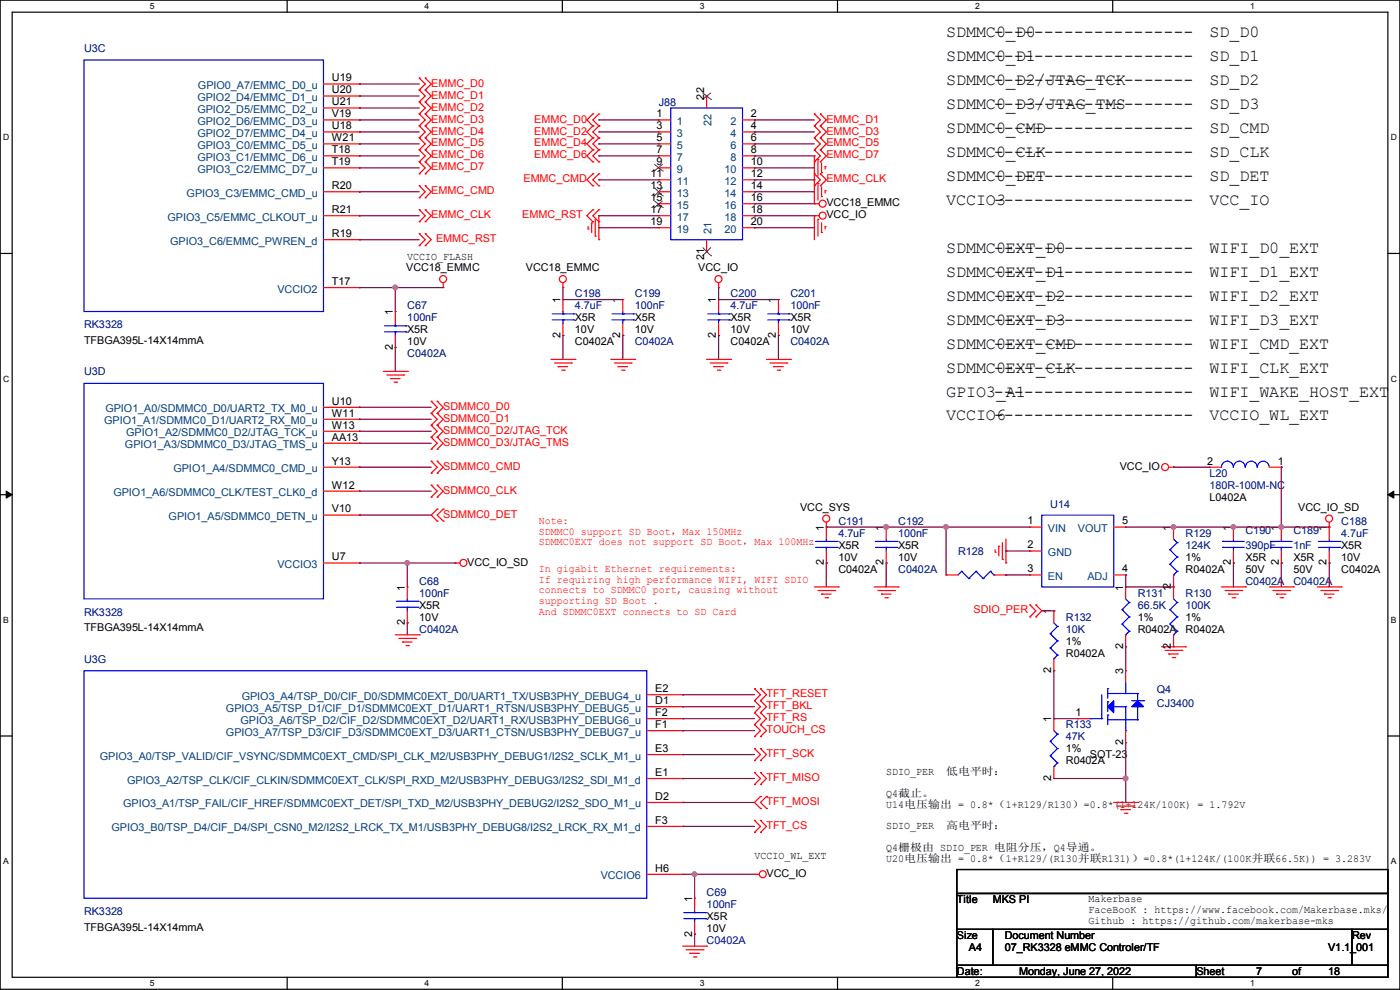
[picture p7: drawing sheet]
<svg xmlns="http://www.w3.org/2000/svg" width="297mm" height="210mm" viewBox="0 0 297 210" stroke-linecap="round" stroke-linejoin="round" font-family="sans-serif">
<path d="M0 0h297v209.8h-297zM2.6 2.6h291.8v204.7h-291.8z" fill="none" stroke="#000" stroke-width=".25"/>
<g fill="#fff">
<path d="M31.7 .3h1v2h-1z"/>
<path d="M31.7 207.6h1v2h-1z"/>
</g>
<path d="M60.9 0v2.6M60.9 207.3v2.5" fill="none" stroke="#000" stroke-width=".25"/>
<g fill="#fff">
<path d="M90.1 .3h1v2h-1z"/>
<path d="M90.1 207.6h1v2h-1z"/>
</g>
<path d="M119.3 0v2.6M119.3 207.3v2.5" fill="none" stroke="#000" stroke-width=".25"/>
<g fill="#fff">
<path d="M148.5 .3h.9v2h-.9z"/>
<path d="M148.5 207.6h.9v2h-.9z"/>
</g>
<path d="M177.7 0v2.6M177.7 207.3v2.5" fill="none" stroke="#000" stroke-width=".25"/>
<g fill="#fff">
<path d="M206.8 .3h1v2h-1z"/>
<path d="M206.8 207.6h1v2h-1z"/>
</g>
<path d="M236.1 0v2.6M236.1 207.3v2.5" fill="none" stroke="#000" stroke-width=".25"/>
<g fill="#fff">
<path d="M265.2 .3h1v2h-1z"/>
<path d="M265.2 207.6h1v2h-1z"/>
<path d="M.7 28.2h1.2v1.9h-1.2z"/>
<path d="M295.1 28.2h1.2v1.9h-1.2z"/>
<path d="M.7 79.3h1.2v2h-1.2z"/>
<path d="M295.1 79.3h1.2v2h-1.2z"/>
</g>
<path d="M0 53.8h2.6M294.4 53.8h2.6" fill="none" stroke="#000" stroke-width=".25"/>
<g fill="#fff">
<path d="M.7 130.5h1.2v2h-1.2z"/>
<path d="M295.1 130.5h1.1v2h-1.1z"/>
</g>
<path d="M0 104.9h2.6M294.4 104.9h2.6" fill="none" stroke="#000" stroke-width=".25"/>
<path d="M1.3 104.2l1.3 .7-1.3 .8zM294.4 104.9l1.3-.7v1.5z" fill="#000" stroke="#000" stroke-width=".21"/>
<g fill="#fff">
<path d="M.7 181.7h1.2v2h-1.2z"/>
<path d="M295.1 181.7h1.1v2h-1.1z"/>
</g>
<path d="M0 156.1h2.6M294.4 156.1h2.6M203 184.4h91.4v5.1h-91.4zM203 189.5h91.4v7.6h-91.4zM203 197.1h7.6v7.7h-7.6zM210.6 197.1h76.2v7.7h-76.2zM286.8 197.1h7.6v7.7h-7.6zM203 204.8h50.8v2.5h-50.8zM253.8 204.8h40.6v2.5h-40.6z" fill="none" stroke="#000" stroke-width=".25"/>
<g fill="none" stroke="#f00" stroke-width=".25">
<path d="M68.6 17.8h7.6M76.2 17.8h.1M88.9 19.1h.1M88.9 16.6h.1M88.9 16.6l1.3 1.2-1.3 1.3M88.9 19.1l1.3 1.3-1.3 1.2M90.2 19.1h.1M90.2 16.6h.1M90.2 16.6l1.3 1.2-1.3 1.3M90.2 19.1l1.3 1.3-1.3 1.2M68.6 20.4h7.6M68.6 22.9h7.6"/>
<path d="M68.6 25.4h7.6M68.6 28h7.6M68.6 30.5h7.6M68.6 33.1h7.6M68.6 35.6h7.6M76.2 20.4h.1M76.2 22.9h.1M76.2 25.4h.1M76.2 28h.1M76.2 30.5h.1M76.2 33.1h.1M76.2 35.6h.1"/>
<path d="M88.9 21.6h.1M88.9 24.2h.1M88.9 26.7h.1M88.9 29.3h.1M88.9 31.8h.1M88.9 34.3h.1M88.9 36.9h.1M88.9 39.4h.1M88.9 21.6l1.3 1.3-1.3 1.3M88.9 24.2l1.3 1.2-1.3 1.3M88.9 26.7l1.3 1.3-1.3 1.3M88.9 29.3l1.3 1.2-1.3 1.3"/>
<path d="M88.9 31.8l1.3 1.3-1.3 1.2M88.9 34.3l1.3 1.3-1.3 1.3M88.9 39.4l1.3 1.3-1.3 1.3M90.2 21.6h.1M90.2 24.2h.1M90.2 26.7h.1M90.2 29.3h.1M90.2 31.8h.1M90.2 34.3h.1M90.2 36.9h.1M90.2 39.4h.1M90.2 21.6l1.3 1.3-1.3 1.3"/>
<path d="M90.2 24.2l1.3 1.2-1.3 1.3M90.2 26.7l1.3 1.3-1.3 1.3M90.2 29.3l1.3 1.2-1.3 1.3M90.2 31.8l1.3 1.3-1.3 1.2M90.2 34.3l1.3 1.3-1.3 1.3M90.2 39.4l1.3 1.3-1.3 1.3M125.8 24.2h.1M125.8 26.7h.1M125.8 29.3h.1M125.8 31.8h.1M125.8 34.3h.1M125.8 36.9h.1"/>
<path d="M125.8 39.4h.1M125.8 24.2l-1.3 1.2 1.3 1.3M125.8 26.7l-1.3 1.3 1.3 1.3M125.8 29.3l-1.3 1.2 1.3 1.3M125.8 31.8l-1.3 1.3 1.3 1.2M125.8 36.9l-1.3 1.2 1.3 1.3M127 24.2h.1M127 26.7h.1M127 29.3h.1M127 31.8h.1M127 34.3h.1M127 36.9h.1"/>
<path d="M127 39.4h.1M127 24.2l-1.2 1.2 1.2 1.3M127 26.7l-1.2 1.3 1.2 1.3M127 29.3l-1.2 1.2 1.2 1.3M127 31.8l-1.2 1.3 1.2 1.2M127 36.9l-1.2 1.2 1.2 1.3M139.7 25.4h.1M139.7 28h.1M139.7 30.5h.1M139.7 33.1h.1M139.7 35.6h.1M139.7 38.1h.1"/>
<path d="M139.7 25.4h2.6M139.7 28h2.6M139.7 30.5h2.6M139.7 33.1h2.6M139.7 35.6h2.6M139.7 38.1h2.6M149.9 20.4h.1M149.9 20.4v2.5M157.5 25.4h2.6M157.5 28h2.6M157.5 30.5h2.6M157.5 33.1h2.6"/>
<path d="M157.5 35.6h2.6M157.5 38.1h2.6M160.1 25.4h.1M160.1 28h.1M160.1 30.5h.1M160.1 33.1h.1M160.1 35.6h.1M160.1 38.1h.1M172.8 33.1h.1M172.8 38.1h.1M172.8 26.7h.1M172.8 24.2h.1"/>
<path d="M172.8 29.3h.1M172.8 31.8h.1M172.8 34.3h.1M172.8 39.4h.1M172.8 36.9h.1M172.8 33.1v10.1M172.8 24.2l1.2 1.2-1.2 1.3M172.8 26.7l1.2 1.3-1.2 1.3M172.8 29.3l1.2 1.2-1.2 1.3M172.8 31.8l1.2 1.3-1.2 1.2M172.8 36.9l1.2 1.2-1.2 1.3M173.5 33.8h.1"/>
<path d="M173.5 38.9h.1M173.5 33.8v3.6M173.5 38.9v3.6M174 26.7h.1M174 24.2h.1M174 29.3h.1M174 31.8h.1M174 34.3h.1M174 39.4h.1M174 36.9h.1M174 24.2l1.3 1.2-1.3 1.3M174 26.7l1.3 1.3-1.3 1.3"/>
<path d="M174 29.3l1.3 1.2-1.3 1.3M174 31.8l1.3 1.3-1.3 1.2M174 36.9l1.3 1.2-1.3 1.3M174.3 36.6h.1M174.3 34.6v2M174.3 39.7v2M175 35.3h.1M175 35.3v.6M68.6 45.8h7.6M68.6 40.7h7.6M68.6 50.8h7.6M76.2 40.7h.1"/>
<path d="M76.2 45.8h.1M76.2 50.8h.1M88.9 42h.1M88.9 47h.1M88.9 44.5h.1M88.9 49.6h.1M88.9 52.1h.1M88.9 44.5l1.3 1.3-1.3 1.2M88.9 49.6l1.3 1.2-1.3 1.3M90.2 42h.1M90.2 47h.1M90.2 44.5h.1"/>
<path d="M90.2 49.6h.1M90.2 52.1h.1M90.2 44.5l1.3 1.3-1.3 1.2M90.2 49.6l1.3 1.2-1.3 1.3M94 60v1M119.4 60v1M124.8 48.6h.1M124.8 48v.6M125.5 47.3h.1M125.5 47.3v2M125.8 44.5h.1M125.8 47h.1"/>
<path d="M125.8 44.5l-1.3 1.3 1.3 1.2M126.3 50.1h.1M126.3 46.5v3.6M127 50.8h.1M127 44.5h.1M127 47h.1M127 45.8v5M127 44.5l-1.2 1.3 1.2 1.2M139.7 40.7h.1M139.7 43.2h.1M139.7 45.8h.1M139.7 48.3h.1"/>
<path d="M139.7 43.2h2.6M139.7 45.8h2.6M139.7 40.7h2.6M139.7 48.3h2.6M149.9 53.4h.1M149.9 50.8v2.6M152.4 60v1M157.5 43.2h2.6M157.5 45.8h2.6M157.5 40.7h2.6M157.5 48.3h2.6M160.1 40.7h.1"/>
<path d="M160.1 43.2h.1M160.1 45.8h.1M160.1 48.3h.1M172.8 43.2h.1M172.8 45.8h.1M172.8 45.8v5M172.8 43.2h1M172.8 45.8h1M173.5 46.5h.1M173.5 46.5v3.6M174.3 41.7h.1M174.3 49.3h.1"/>
<path d="M174.3 47.3v2M175 40.4h.1M175 48h.1M175 40.4v.5M175 48v.6M68.6 61h7.6M76.2 61h.1M81.3 78.8h5.1M82.1 79.5h3.5M83.9 66.1h.1M83.9 73.7h.1M83.9 66.1v2.5"/>
<path d="M83.9 71.2v2.5M85.6 79.5h.1M86.4 78.8h.1M94 61h.1M116.9 76.2h5.1M117.6 77h3.6M118.4 77.8h.1M118.4 77.8h2M119.2 78.5h.5M119.4 61h.1M119.4 63.5h.1M119.4 71.2h.1"/>
<path d="M119.4 63.5v2.6M119.4 68.6v2.6M119.7 78.5h.1M121.2 77h.1M122 76.2h.1M129.6 76.2h5.1M130.3 77h3.6M131.1 77.8h.1M131.1 77.8h2M131.9 78.5h.5M132.1 63.5h.1M132.1 71.2h.1"/>
<path d="M132.1 63.5v2.6M132.1 68.6v2.6M132.4 78.5h.1M133.9 77h.1M134.7 76.2h.1M149.9 76.2h5.1M150.7 77h3.5M151.4 77.8h.1M151.4 77.8h2.1M152.2 78.5h.5M152.4 61h.1M152.4 63.5h.1"/>
<path d="M152.4 71.2h.1M152.4 63.5v2.6M152.4 68.6v2.6M152.7 78.5h.1M154.2 77h.1M155 76.2h.1M162.6 76.2h5.1M163.4 77h3.5M164.1 77.8h.1M164.1 77.8h2.1M164.9 78.5h.5M165.1 63.5h.1"/>
<path d="M165.1 71.2h.1M165.1 63.5v2.6M165.1 68.6v2.6M165.4 78.5h.1M166.9 77h.1M167.7 76.2h.1M68.6 99.1h7.6M68.6 86.4h7.6M68.6 88.9h7.6M68.6 91.5h7.6M68.6 94h7.6M76.2 86.4h.1"/>
<path d="M76.2 88.9h.1M76.2 91.5h.1M76.2 94h.1M76.2 99.1h.1M82.8 80.3h.1M82.8 80.3h2.1M83.6 81.1h.5M84.1 81.1h.1M91.5 97.8h.1M91.5 92.8h.1M91.5 90.2h.1M91.5 95.3h.1"/>
<path d="M91.5 87.7h.1M91.5 85.1h.1M91.5 97.8l1.3 1.3-1.3 1.3M91.5 90.2l1.3 1.3-1.3 1.3M91.5 92.8l1.3 1.2-1.3 1.3M91.5 87.7l1.3 1.2-1.3 1.3M91.5 85.1l1.3 1.3-1.3 1.3M92.8 97.8h.1M92.8 92.8h.1M92.8 90.2h.1M92.8 95.3h.1M92.8 87.7h.1"/>
<path d="M92.8 85.1h.1M92.8 97.8l1.2 1.3-1.2 1.3M92.8 90.2l1.2 1.3-1.2 1.3M92.8 92.8l1.2 1.2-1.2 1.3M92.8 87.7l1.2 1.2-1.2 1.3M92.8 85.1l1.2 1.3-1.2 1.3M247.9 99.1h1.1M249 99.1h.1M256.6 99.1h.1M256.6 99.1h2.5M269.3 99.1h2.5M271.8 99.1h.1"/>
<path d="M68.6 119.4h7.6M68.6 109.3h7.6M68.6 104.2h7.6M76.2 109.3h.1M76.2 104.2h.1M76.2 119.4h.1M91.5 105.5h.1M91.5 102.9h.1M91.5 100.4h.1M91.5 102.9l1.3 1.3-1.3 1.3M92.8 105.5h.1M92.8 102.9h.1"/>
<path d="M92.8 100.4h.1M92.8 108h.1M92.8 110.5h.1M92.8 102.9l1.2 1.3-1.2 1.3M92.8 108l-1.3 1.3 1.3 1.2M94 110.5h.1M94 108h.1M94 108l-1.2 1.3 1.2 1.2M96.6 119.4h.1M96.6 119.4h1M175.3 111.8h.1M175.3 119.4h.1"/>
<path d="M175.3 110.8v3.5M175.3 116.9v2.5M188 111.8h.1M188 119.4h.1M188 111.8v2.5M188 116.9v2.5M211.1 117.1h.1M211.1 116.6v.5M211.9 115.9h.1M211.9 115.9v2M212.6 118.7h.1M212.6 115.1v3.6"/>
<path d="M213.4 119.4h.1M213.4 114.3v5.1M218.5 111.8h.1M218.5 116.9h.1M218.5 111.8h2.5M218.5 116.9h2.5M236.3 111.8h2.5M238.8 111.8h.1M249 111.8h.1M249 111.8v2.5M261.7 111.8h.1M261.7 119.4h.1"/>
<path d="M261.7 111.8v2.5M261.7 116.9v2.5M271.8 111.8h.1M271.8 119.4h.1M271.8 111.8v2.5M271.8 116.9v2.5M282 111.8h.1M282 119.4h.1M282 110.8v3.5M282 116.9v2.5M83.9 134.7h5M84.6 135.4h3.6"/>
<path d="M85.4 136.2h.1M85.4 136.2h2M86.1 136.9h.6M86.4 124.5h.1M86.4 132.1h.1M86.4 124.5v2.5M86.4 129.6v2.5M86.7 136.9h.1M88.2 135.4h.1M88.9 134.7h.1M172.8 124.5h5M173.5 125.3h3.6"/>
<path d="M174.3 126h.1M174.3 126h2M175 126.8h.6M175.6 126.8h.1M177.1 125.3h.1M177.8 124.5h.1M185.5 124.5h5M186.2 125.3h3.6M187 126h.1M187 126h2M187.7 126.8h.6M188.3 126.8h.1"/>
<path d="M189.8 125.3h.1M190.5 124.5h.1M200.7 122h.1M200.7 122h2.5M210.9 122h2.5M213.4 122h.1M218.5 128.3h.1M218.5 130.9h.1M218.5 122h.1M218.5 128.3l1.3 1.3-1.3 1.3M218.5 122h2.5M219.8 130.9h.1"/>
<path d="M219.8 128.3h.1M219.8 128.3l1.2 1.3-1.2 1.3M223.6 129.6h.1M223.6 129.6v2.5M223.6 139.7v2.6M236.3 122h2.5M238.8 122h.1M238.8 124.5h.1M238.8 137.2h.1M238.8 124.5v2.5M238.8 134.7v2.5M246.4 137.2h5.1"/>
<path d="M247.2 138h3.5M247.9 138.7h.1M247.9 138.7h2.1M248.7 139.5h.5M249 124.5h.1M249 137.2h.1M249 122v5M249 134.7v2.5M249.2 139.5h.1M250.7 138h.1M251.5 137.2h.1M259.1 124.5h5.1"/>
<path d="M259.9 125.3h3.5M260.6 126h.1M260.6 126h2.1M261.4 126.8h.5M261.9 126.8h.1M263.4 125.3h.1M264.2 124.5h.1M269.3 124.5h5.1M270 125.3h3.6M270.8 126h.1M270.8 126h2M271.6 126.8h.5"/>
<path d="M272.1 126.8h.1M273.6 125.3h.1M274.4 124.5h.1M279.4 124.5h5.1M280.2 125.3h3.6M281 126h.1M281 126h2M281.7 126.8h.5M282.2 126.8h.1M283.8 125.3h.1M284.5 124.5h.1M137.2 147.4h7.6"/>
<path d="M137.2 149.9h7.6M137.2 152.4h7.6M137.2 155h7.6M144.8 147.4h.1M144.8 149.9h.1M144.8 152.4h.1M144.8 155h.1M160.1 158.8h.1M160.1 156.3h.1M160.1 153.7h.1M160.1 148.6h.1M160.1 146.1h.1"/>
<path d="M160.1 151.2h.1M160.1 158.8l1.2 1.3-1.2 1.2M160.1 153.7l1.2 1.3-1.2 1.3M160.1 146.1l1.2 1.3-1.2 1.2M160.1 148.6l1.2 1.3-1.2 1.3M160.1 151.2l1.2 1.2-1.2 1.3M161.3 158.8h.1M161.3 156.3h.1M161.3 153.7h.1M161.3 148.6h.1M161.3 146.1h.1M161.3 151.2h.1"/>
<path d="M161.3 158.8l1.3 1.3-1.3 1.2M161.3 153.7l1.3 1.3-1.3 1.3M161.3 146.1l1.3 1.3-1.3 1.2M161.3 148.6l1.3 1.3-1.3 1.3M161.3 151.2l1.3 1.2-1.3 1.3M223.6 142.3h.1M223.6 152.4h.1M223.6 152.4v2.6M228.6 152.4h.1M228.6 152.4h2.6M238.8 142.3h.1M238.8 157.5h.1"/>
<path d="M238.8 142.3v2.5M238.8 155v2.5M137.2 170.2h7.6M137.2 165.1h7.6M137.2 160.1h7.6M137.2 175.3h7.6M144.8 165.1h.1M144.8 160.1h.1M144.8 170.2h.1M144.8 175.3h.1M160.1 161.3h.1M160.1 176.6h.1"/>
<path d="M160.1 174h.1M160.1 163.9h.1M160.1 166.4h.1M160.1 174l1.2 1.3-1.2 1.3M160.1 163.9l1.2 1.2-1.2 1.3M161.3 161.3h.1M161.3 176.6h.1M161.3 174h.1M161.3 163.9h.1M161.3 166.4h.1M161.3 171.5h.1M161.3 169h.1"/>
<path d="M161.3 174l1.3 1.3-1.3 1.3M161.3 163.9l1.3 1.2-1.3 1.3M161.3 169l-1.2 1.2 1.2 1.3M162.6 169h.1M162.6 171.5h.1M162.6 169l-1.3 1.2 1.3 1.3M223.6 165.1h.1M223.6 162.6v2.5M236.3 170.2h5M237 171h3.6M237.8 171.7h.1M237.8 171.7h2"/>
<path d="M238.5 172.5h.6M239.1 172.5h.1M240.6 171h.1M241.3 170.2h.1M137.2 185.5h7.6M144.8 185.5h.1M147.4 190.5h.1M147.4 198.2h.1M147.4 190.5v2.6M147.4 195.6v2.6M160.1 185.5h.1M160.1 185.5h1"/>
<path d="M144.8 200.7h5.1M145.6 201.5h3.5M146.3 202.2h.1M146.3 202.2h2.1M147.1 203h.5M147.6 203h.1M149.1 201.5h.1M149.9 200.7h.1"/>
<circle cx="94" cy="59.2" r=".74"/>
<circle cx="119.4" cy="59.2" r=".74"/>
<circle cx="152.4" cy="59.2" r=".74"/>
<circle cx="174.5" cy="43.2" r=".74"/>
<circle cx="174.5" cy="45.7" r=".74"/>
<circle cx="247.2" cy="99.1" r=".74"/>
<circle cx="98.3" cy="119.4" r=".74"/>
<circle cx="175.3" cy="110" r=".74"/>
<circle cx="282" cy="110" r=".74"/>
<circle cx="161.8" cy="185.4" r=".74"/>
</g>
<g fill="none" stroke="#00f" stroke-width=".25">
<path d="M17.8 12.7h50.8v53.4h-50.8zM142.3 22.9h15.2v27.9h-15.2zM81.6 70.4h4.5M81.6 69.1h4.5M83.9 69.1h.1M83.9 70.4h.1M83.9 68.6v.5M83.9 70.4v.8M86.1 70.4h.1M86.1 69.1h.1M117.1 67.9h4.6M117.1 66.6h4.6"/>
<path d="M119.4 66.6h.1M119.4 67.9h.1M119.4 66.1v.5M119.4 67.9v.7M121.7 67.9h.1M121.7 66.6h.1M129.8 67.9h4.6M129.8 66.6h4.6M132.1 66.6h.1M132.1 67.9h.1M132.1 66.1v.5M132.1 67.9v.7"/>
<path d="M134.4 67.9h.1M134.4 66.6h.1M150.2 67.9h4.5M150.2 66.6h4.5M152.4 66.6h.1M152.4 67.9h.1M152.4 66.1v.5M152.4 67.9v.7M154.7 67.9h.1M154.7 66.6h.1M162.9 67.9h4.5M162.9 66.6h4.5"/>
<path d="M165.1 66.6h.1M165.1 67.9h.1M165.1 66.1v.5M165.1 67.9v.7M167.4 67.9h.1M167.4 66.6h.1M17.8 81.3h50.8v45.7h-50.8zM259.1 99.1a1.25 1.25 0 0 1 1.3-1.3 1.25 1.25 0 0 1 1.2 1.3M261.7 99.1a1.25 1.25 0 0 1 1.2-1.3 1.25 1.25 0 0 1 1.3 1.3M264.2 99.1a1.27 1.27 0 0 1 1.3-1.3 1.27 1.27 0 0 1 1.2 1.3 1.25 1.25 0 0 1 1.3-1.3 1.25 1.25 0 0 1 1.2 1.3M173 116.1h4.6M173 114.9h4.6"/>
<path d="M175.3 114.9h.1M175.3 116.1h.1M175.3 114.3v.6M175.3 116.1v.8M177.6 116.1h.1M177.6 114.9h.1M185.7 116.1h4.6M185.7 114.9h4.6M188 114.9h.1M188 116.1h.1M188 114.3v.6M188 116.1v.8"/>
<path d="M190.3 116.1h.1M190.3 114.9h.1M221 109.3h15.3v15.2h-15.3zM248.2 116.6h.1M248.2 119.7h.1M248.2 116.6l1.5 1.6M248.2 119.7l1.5 1.5M249 114.3l.7 .8M249.7 115.1h.1M249.7 118.2h.1M249.7 115.1l-1.5 1.5M249.7 118.2l-1.5 1.5"/>
<path d="M259.4 116.1h.1M259.4 114.9h.1M259.4 116.1h4.5M259.4 114.9h4.5M261.7 114.9h.1M261.7 116.1h.1M261.7 114.3v.6M261.7 116.1v.8M269.5 116.1h.1M269.5 114.9h.1M269.5 116.1h4.6M269.5 114.9h4.6"/>
<path d="M271.8 114.9h.1M271.8 116.1h.1M271.8 114.3v.6M271.8 116.1v.8M279.7 116.1h4.6M279.7 114.9h4.6M282 114.9h.1M282 116.1h.1M282 114.3v.6M282 116.1v.8M284.3 116.1h.1M284.3 114.9h.1"/>
<path d="M84.1 128.8h4.6M84.1 127.6h4.6M86.4 127.6h.1M86.4 128.8h.1M86.4 127v.6M86.4 128.8v.8M88.7 128.8h.1M88.7 127.6h.1M204 121.2h.1M204 121.2l-.8 .8M204 121.2l1.5 1.5M205.5 122.7h.1"/>
<path d="M207.1 121.2h.1M207.1 121.2l-1.6 1.5M207.1 121.2l1.5 1.5M208.6 122.7h.1M210.1 121.2h.1M210.1 121.2l-1.5 1.5M210.1 121.2l.8 .8M210.9 122h.1M222.8 134.4h.1M222.8 137.5h.1M222.8 134.4l1.5 1.5M222.8 137.5l1.5 1.5"/>
<path d="M223.6 139.7h.1M223.6 132.1l.7 .8M224.3 132.9h.1M224.3 135.9h.1M224.3 139h.1M224.3 132.9l-1.5 1.5M224.3 135.9l-1.5 1.6M224.3 139l-.7 .7M238 129.3h.1M238 132.4h.1M238 129.3l1.6 1.6M238 132.4l1.6 1.5"/>
<path d="M238.8 134.7h.1M238.8 127l.8 .8M239.6 127.8h.1M239.6 130.9h.1M239.6 133.9h.1M239.6 127.8l-1.6 1.5M239.6 130.9l-1.6 1.5M239.6 133.9l-.8 .8M248.2 129.3h.1M248.2 132.4h.1M248.2 129.3l1.5 1.6M248.2 132.4l1.5 1.5"/>
<path d="M249 134.7h.1M249 122h.1M249 127l.7 .8M249.7 127.8h.1M249.7 130.9h.1M249.7 133.9h.1M249.7 121.2h.1M249.7 127.8l-1.5 1.5M249.7 130.9l-1.5 1.5M249.7 133.9l-.7 .8M249.7 121.2l-.7 .8M17.8 142.3h119.4v48.2h-119.4z"/>
<path d="M222.8 157.3h.1M222.8 157.3l1.5 1.5M223.6 155l.7 .7M224.3 155.7h.1M224.3 158.8h.1M224.3 155.7l-1.5 1.6M224.3 158.8l-1.5 1.5M231.2 152.4h.1M231.2 152.4h2.5M233.7 152.4h.1M233.7 147.4v5M235 151.7h.1"/>
<path d="M235 148.9h.1M235 146.1h.1M235 147.1h.1M235 146.1v2M235 148.9v2M235 151.7v2M235 152.7h6.3M235 147.1h6.3M236.3 149.9h2.5M238.8 147.1h.1M238.8 149.9h.1M238.8 155h.1"/>
<path d="M238.8 144.8v2.3M238.8 149.9v5.1M240.1 148.6h2.5M241.3 152.7h.1M241.3 149.9h.1M241.3 147.1h.1M241.3 147.1v1.5M241.3 149.9v2.8M242.6 148.6h.1M222.8 160.3h.1M222.8 160.3l1.5 1.5M223.6 162.6h.1"/>
<path d="M224.3 161.8h.1M224.3 161.8l-.7 .8M145.1 194.9h4.5M145.1 193.6h4.5M147.4 193.6h.1M147.4 194.9h.1M147.4 193.1v.5M147.4 194.9v.7M149.6 194.9h.1M149.6 193.6h.1"/>
</g>
<g fill="none" stroke="#804000" stroke-width=".21">
<path d="M149 19.7l1.8 1.4M150.8 19.7l-1.8 1.4M138.8 36.3h.1M138.8 34.8l1.8 1.5M138.8 39.8l1.8 1.7M140.6 36.3h.1M140.6 34.8l-1.8 1.5M140.6 39.8l-1.8 1.7M149 21.1h.1M150.8 21.1h.1M138.8 41.5h.1M138.8 44h.1"/>
<path d="M138.8 42.6l1.8 1.4M140.6 41.5h.1M140.6 44h.1M140.6 42.6l-1.8 1.4M149 54.2h.1M149 52.5l1.8 1.7M150.8 54.2h.1M150.8 52.5l-1.8 1.7"/>
</g>
<g fill="#00f" stroke="#00f" stroke-width=".25">
<path d="M235 149.9l1.3-1.3v2.6z"/>
<path d="M241.3 148.6l1.3 1.3h-2.5z"/>
</g>
<g fill="none" stroke="#800040" stroke-width=".25">
<path d="M76.2 17.8h.1M76.2 17.8h12.7M76.2 20.4h.1M76.2 22.9h.1M76.2 25.4h.1M76.2 28h.1M76.2 30.5h.1M76.2 33.1h.1M76.2 35.6h.1M76.2 25.4h12.7M76.2 28h12.7M76.2 30.5h12.7"/>
<path d="M76.2 33.1h12.7M76.2 35.6h12.7M76.2 20.4h12.7M76.2 22.9h12.7M127 25.4h.1M127 28h.1M127 30.5h.1M127 33.1h.1M127 38.1h.1M127 25.4h12.7M127 28h12.7M127 30.5h12.7"/>
<path d="M127 33.1h12.7M127 38.1h12.7M160.1 25.4h.1M160.1 28h.1M160.1 30.5h.1M160.1 33.1h.1M160.1 35.6h.1M160.1 38.1h.1M160.1 25.4h12.7M160.1 28h12.7M160.1 30.5h12.7M160.1 33.1h12.7"/>
<path d="M160.1 35.6h12.7M160.1 38.1h12.7M76.2 40.7h.1M76.2 45.8h.1M76.2 50.8h.1M76.2 40.7h12.7M76.2 45.8h12.7M76.2 50.8h12.7M127 45.8h.1M127 48.3h.1M127 45.8h12.7M127 48.3h12.7"/>
<path d="M160.1 40.7h.1M160.1 43.2h.1M160.1 45.8h.1M160.1 48.3h.1M160.1 40.7h12.7M160.1 43.2h12.7M160.1 45.8h12.7M160.1 48.3h12.7M76.2 61h.1M76.2 61h17.8M83.9 61h.1M83.9 73.7h.1"/>
<path d="M83.9 61v5.1M83.9 73.7v5.1M119.4 71.2h.1M119.4 63.5h.1M119.4 61v2.5M119.4 71.2v5M119.4 63.5h12.7M132.1 71.2h.1M132.1 71.2v5M152.4 71.2h.1M152.4 63.5h.1M152.4 61v2.5"/>
<path d="M152.4 71.2v5M152.4 63.5h12.7M165.1 71.2h.1M165.1 63.5h.1M165.1 71.2v5M76.2 99.1h.1M76.2 94h.1M76.2 91.5h.1M76.2 88.9h.1M76.2 86.4h.1M76.2 99.1h15.3M76.2 94h15.3"/>
<path d="M76.2 91.5h15.3M76.2 88.9h15.3M76.2 86.4h15.3M249 99.1h.1M249 99.1h7.6M271.8 99.1h.1M271.8 99.1v12.7M76.2 104.2h.1M76.2 109.3h.1M76.2 119.4h.1M76.2 104.2h15.3M76.2 109.3h15.3"/>
<path d="M76.2 119.4h20.4M86.4 119.4h.1M86.4 119.4v5.1M96.6 119.4h.1M175.3 119.4h.1M175.3 111.8h.1M175.3 111.8h43.2M175.3 119.4v5.1M188 119.4h.1M188 111.8h.1M188 119.4v5.1M200.7 111.8h.1"/>
<path d="M200.7 111.8v10.2M213.4 116.9h.1M213.4 116.9h5.1M238.8 111.8h43.2M249 111.8h.1M261.7 119.4h.1M261.7 111.8h.1M261.7 119.4v5.1M271.8 119.4h.1M271.8 111.8h.1M271.8 119.4v5.1M282 119.4h.1"/>
<path d="M282 119.4v5.1M86.4 132.1h.1M86.4 132.1v2.6M213.4 122h.1M213.4 122h5.1M221 129.6h2.6M223.6 129.6h.1M238.8 124.5h.1M238.8 122h.1M238.8 137.2h.1M238.8 124.5h10.2M238.8 122v2.5"/>
<path d="M238.8 137.2v5.1M144.8 155h.1M144.8 152.4h.1M144.8 147.4h.1M144.8 149.9h.1M144.8 155h15.3M144.8 152.4h15.3M144.8 147.4h15.3M144.8 149.9h15.3M223.6 152.4h.1M223.6 142.3h.1M223.6 152.4h5"/>
<path d="M223.6 142.3v10.1M238.8 157.5v12.7M144.8 165.1h.1M144.8 170.2h.1M144.8 160.1h.1M144.8 175.3h.1M144.8 165.1h15.3M144.8 170.2h15.3M144.8 160.1h15.3M144.8 175.3h15.3M223.6 165.1h15.2M238.8 165.1h.1"/>
<path d="M238.8 170.2h.1M144.8 185.5h15.3M147.4 185.5h.1M147.4 198.2h.1M147.4 185.5v5M147.4 198.2v2.5"/>
</g>
<g fill="#f0f" stroke="#f0f" stroke-width=".25">
<circle cx="86.4" cy="119.4" r=".49"/>
<circle cx="83.8" cy="61" r=".49"/>
<circle cx="147.3" cy="185.4" r=".49"/>
<circle cx="248.9" cy="111.8" r=".49"/>
<circle cx="261.6" cy="111.8" r=".49"/>
<circle cx="271.8" cy="111.8" r=".49"/>
<circle cx="188" cy="111.8" r=".49"/>
<circle cx="200.7" cy="111.8" r=".49"/>
<circle cx="238.8" cy="165.1" r=".49"/>
</g>
<g font-size="3.6">
<text x="200.7" y="7.9">SDMMC0_D0</text>
<text x="210.9" y="7.9">--------------------</text>
<text x="256.6" y="7.9">SD_D0</text>
<text x="200.7" y="13">SDMMC0_D1</text>
<text x="210.9" y="13">--------------------</text>
<text x="256.6" y="13">SD_D1</text>
<text x="200.7" y="23.2">SDMMC0_D3/JTAG_TMS</text>
<text x="200.7" y="18.1">SDMMC0_D2/JTAG_TCK</text>
<text x="210.9" y="18.1">--------------------</text>
<text x="210.9" y="23.2">--------------------</text>
<text x="256.6" y="23.2">SD_D3</text>
<text x="256.6" y="18.1">SD_D2</text>
<text x="200.7" y="28.2">SDMMC0_CMD</text>
<text x="210.9" y="28.2">--------------------</text>
<text x="256.6" y="28.2">SD_CMD</text>
<text x="200.7" y="33.3">SDMMC0_CLK</text>
<text x="210.9" y="33.3">--------------------</text>
<text x="256.6" y="33.3">SD_CLK</text>
<text x="200.7" y="38.4">SDMMC0_DET</text>
<text x="210.9" y="38.4">--------------------</text>
<text x="256.6" y="38.4">SD_DET</text>
<text x="200.7" y="43.5">VCCIO3</text>
<text x="210.9" y="43.5">--------------------</text>
<text x="256.6" y="43.5">VCC_IO</text>
<text x="200.7" y="53.6">SDMMC0EXT_D0</text>
<text x="210.9" y="53.6">--------------------</text>
<text x="256.6" y="53.6">WIFI_D0_EXT</text>
<text x="200.7" y="58.7">SDMMC0EXT_D1</text>
<text x="210.9" y="58.7">--------------------</text>
<text x="256.6" y="58.7">WIFI_D1_EXT</text>
<text x="200.7" y="63.8">SDMMC0EXT_D2</text>
<text x="210.9" y="63.8">--------------------</text>
<text x="256.6" y="63.8">WIFI_D2_EXT</text>
<text x="200.7" y="68.9">SDMMC0EXT_D3</text>
<text x="210.9" y="68.9">--------------------</text>
<text x="256.6" y="68.9">WIFI_D3_EXT</text>
<text x="200.7" y="74">SDMMC0EXT_CMD</text>
<text x="210.9" y="74">--------------------</text>
<text x="256.6" y="74">WIFI_CMD_EXT</text>
<text x="200.7" y="79">SDMMC0EXT_CLK</text>
<text x="210.9" y="79">--------------------</text>
<text x="256.6" y="79">WIFI_CLK_EXT</text>
<text x="200.7" y="84.1">GPIO3_A1</text>
<text x="200.7" y="89.2">VCCIO6</text>
<text x="210.9" y="84.1">--------------------</text>
<text x="210.9" y="89.2">--------------------</text>
<text x="256.6" y="84.1">WIFI_WAKE_HOST_EXT</text>
<text x="256.6" y="89.2">VCCIO_WL_EXT</text>
</g>
<g font-size="2.3" fill="#000080">
<text x="17.8" y="11">U3C</text>
<text x="139.8" y="22.4">J88</text>
<text x="86.4" y="65.6">C67</text>
<text x="122" y="63.1">C198</text>
<text x="122" y="65.6">4.7uF</text>
<text x="134.7" y="63.1">C199</text>
<text x="134.7" y="65.6">100nF</text>
<text x="155" y="63.1">C200</text>
<text x="155" y="65.6">4.7uF</text>
<text x="167.7" y="63.1">C201</text>
<text x="167.7" y="65.6">100nF</text>
<text x="17.8" y="69.7">RK3328</text>
<text x="86.4" y="68.2">100nF</text>
<text x="86.4" y="75.8">C0402A</text>
<text x="134.7" y="73.2">C0402A</text>
<text x="167.7" y="73.2">C0402A</text>
<text x="17.8" y="79.6">U3D</text>
<text x="256.6" y="101.2">L20</text>
<text x="222.8" y="107.8">U14</text>
<text x="256.6" y="103.7">180R-100M-NC</text>
<text x="177.9" y="111.3">C191</text>
<text x="177.9" y="113.9">4.7uF</text>
<text x="190.6" y="111.3">C192</text>
<text x="190.6" y="113.9">100nF</text>
<text x="251.5" y="113.9">R129</text>
<text x="264.2" y="113.4">C190</text>
<text x="274.4" y="113.4">C189</text>
<text x="284.5" y="111.3">C188</text>
<text x="284.5" y="113.9">4.7uF</text>
<text x="203.3" y="117.7">R128</text>
<text x="251.5" y="116.4">124K</text>
<text x="264.2" y="116.4">390pF</text>
<text x="274.4" y="116.4">1nF</text>
<text x="88.9" y="124">C68</text>
<text x="190.6" y="121.5">C0402A</text>
<text x="264.2" y="124">C0402A</text>
<text x="274.4" y="124">C0402A</text>
<text x="17.8" y="130.6">RK3328</text>
<text x="88.9" y="126.6">100nF</text>
<text x="226.1" y="131.7">R132</text>
<text x="241.4" y="126.6">R131</text>
<text x="241.4" y="129.1">66.5K</text>
<text x="251.5" y="126.6">R130</text>
<text x="251.5" y="129.1">100K</text>
<text x="88.9" y="134.2">C0402A</text>
<text x="226.1" y="134.2">10K</text>
<text x="17.8" y="140.5">U3G</text>
<text x="245.4" y="146.9">Q4</text>
<text x="245.4" y="149.9">CJ3400</text>
<text x="226.1" y="154.5">R133</text>
<text x="226.1" y="157.1">47K</text>
<text x="149.9" y="190.1">C69</text>
<text x="17.8" y="194.1">RK3328</text>
<text x="149.9" y="192.6">100nF</text>
<text x="149.9" y="200.2">C0402A</text>
</g>
<g font-size="2.3">
<text x="70.4" y="17.3">U19</text>
<text x="70.4" y="19.8">U20</text>
<text x="70.4" y="22.4">U21</text>
<text x="149.4" y="21.1" transform="rotate(-90 149.4 21.1)">22</text>
<text x="70.4" y="24.9">V19</text>
<text x="70.4" y="27.4">U18</text>
<text x="70.4" y="30">W21</text>
<text x="139.2" y="24.9">1</text>
<text x="139.2" y="27.4">3</text>
<text x="139.2" y="30">5</text>
<text x="159.3" y="24.9">2</text>
<text x="159.3" y="27.4">4</text>
<text x="159.3" y="30">6</text>
<text x="70.4" y="32.5">T18</text>
<text x="70.4" y="35.1">T19</text>
<text x="139.2" y="32.5">7</text>
<text x="139.2" y="35.1">9</text>
<text x="159.3" y="32.5">8</text>
<text x="159.3" y="35.1">10</text>
<text x="70.4" y="40.1">R20</text>
<text x="138" y="37.6">11</text>
<text x="138" y="40.1">13</text>
<text x="159.3" y="37.6">12</text>
<text x="159.3" y="40.1">14</text>
<text x="70.4" y="45.2">R21</text>
<text x="138" y="42.7">15</text>
<text x="138" y="45.2">17</text>
<text x="138" y="47.8">19</text>
<text x="159.3" y="42.7">16</text>
<text x="159.3" y="45.2">18</text>
<text x="159.3" y="47.8">20</text>
<text x="175.3" y="43.8">VCC18_EMMC</text>
<text x="175.3" y="46.3">VCC_IO</text>
<text x="70.4" y="50.3">R19</text>
<text x="86.2" y="57.5">VCC18_EMMC</text>
<text x="86.4" y="55.2">VCCIO_FLASH</text>
<text x="111.6" y="57.5">VCC18_EMMC</text>
<text x="148.1" y="57.5">VCC_IO</text>
<text x="149.4" y="55.2" transform="rotate(-90 149.4 55.2)">21</text>
<text x="70.4" y="60.5">T17</text>
<text x="118.9" y="64.3" transform="rotate(-90 118.9 64.3)">1</text>
<text x="131.6" y="64.3" transform="rotate(-90 131.6 64.3)">1</text>
<text x="151.9" y="64.3" transform="rotate(-90 151.9 64.3)">1</text>
<text x="164.6" y="64.3" transform="rotate(-90 164.6 64.3)">1</text>
<text x="83.3" y="66.8" transform="rotate(-90 83.3 66.8)">1</text>
<text x="86.4" y="70.7">X5R</text>
<text x="118.9" y="71.7" transform="rotate(-90 118.9 71.7)">2</text>
<text x="122" y="68.2">X5R</text>
<text x="122" y="70.7">10V</text>
<text x="131.6" y="71.7" transform="rotate(-90 131.6 71.7)">2</text>
<text x="134.7" y="68.2">X5R</text>
<text x="134.7" y="70.7">10V</text>
<text x="151.9" y="71.7" transform="rotate(-90 151.9 71.7)">2</text>
<text x="155" y="68.2">X5R</text>
<text x="155" y="70.7">10V</text>
<text x="164.6" y="71.7" transform="rotate(-90 164.6 71.7)">2</text>
<text x="167.7" y="68.2">X5R</text>
<text x="167.7" y="70.7">10V</text>
<text x="17.8" y="73">TFBGA395L-14X14mmA</text>
<text x="83.3" y="74.2" transform="rotate(-90 83.3 74.2)">2</text>
<text x="86.4" y="73.2">10V</text>
<text x="122" y="73.2">C0402A</text>
<text x="155" y="73.2">C0402A</text>
<text x="70.4" y="85.9">U10</text>
<text x="70.4" y="88.4">W11</text>
<text x="70.4" y="90.9">W13</text>
<text x="70.4" y="93.5">AA13</text>
<text x="70.4" y="98.6">Y13</text>
<text x="237.5" y="99.7">VCC_IO</text>
<text x="256.1" y="98.6">2</text>
<text x="271.1" y="98.6">1</text>
<text x="70.4" y="103.6">W12</text>
<text x="256.6" y="106.3">L0402A</text>
<text x="70.4" y="108.7">V10</text>
<text x="169.7" y="108.3">VCC_SYS</text>
<text x="174.8" y="112.6" transform="rotate(-90 174.8 112.6)">1</text>
<text x="187.5" y="112.6" transform="rotate(-90 187.5 112.6)">1</text>
<text x="218" y="111.3">1</text>
<text x="238.1" y="111.3">5</text>
<text x="248.4" y="112.6" transform="rotate(-90 248.4 112.6)">1</text>
<text x="261.1" y="112.6" transform="rotate(-90 261.1 112.6)">1</text>
<text x="271.3" y="112.6" transform="rotate(-90 271.3 112.6)">1</text>
<text x="275.4" y="108.3">VCC_IO_SD</text>
<text x="281.4" y="112.6" transform="rotate(-90 281.4 112.6)">1</text>
<text x="70.4" y="118.9">U7</text>
<text x="99.1" y="120">VCC_IO_SD</text>
<text x="174.8" y="119.9" transform="rotate(-90 174.8 119.9)">2</text>
<text x="177.9" y="116.4">X5R</text>
<text x="177.9" y="119">10V</text>
<text x="187.5" y="119.9" transform="rotate(-90 187.5 119.9)">2</text>
<text x="190.6" y="116.4">X5R</text>
<text x="190.6" y="119">10V</text>
<text x="218" y="116.3">2</text>
<text x="251.5" y="119">1%</text>
<text x="261.1" y="119.9" transform="rotate(-90 261.1 119.9)">2</text>
<text x="264.2" y="119">X5R</text>
<text x="271.3" y="119.9" transform="rotate(-90 271.3 119.9)">2</text>
<text x="274.4" y="119">X5R</text>
<text x="281.4" y="119.9" transform="rotate(-90 281.4 119.9)">2</text>
<text x="284.5" y="116.4">X5R</text>
<text x="284.5" y="119">10V</text>
<text x="85.9" y="125.3" transform="rotate(-90 85.9 125.3)">1</text>
<text x="177.9" y="121.5">C0402A</text>
<text x="218" y="121.4">3</text>
<text x="238.1" y="121.4">4</text>
<text x="238.3" y="125.3" transform="rotate(-90 238.3 125.3)">1</text>
<text x="248.4" y="125.3" transform="rotate(-90 248.4 125.3)">12</text>
<text x="251.5" y="121.5">R0402A</text>
<text x="264.2" y="121.5">50V</text>
<text x="274.4" y="121.5">50V</text>
<text x="284.5" y="121.5">C0402A</text>
<text x="88.9" y="129.1">X5R</text>
<text x="88.9" y="131.7">10V</text>
<text x="223" y="130.3" transform="rotate(-90 223 130.3)">1</text>
<text x="241.4" y="131.7">1%</text>
<text x="251.5" y="131.7">1%</text>
<text x="17.8" y="133.9">TFBGA395L-14X14mmA</text>
<text x="85.9" y="132.6" transform="rotate(-90 85.9 132.6)">2</text>
<text x="226.1" y="136.7">1%</text>
<text x="238.3" y="137.7" transform="rotate(-90 238.3 137.7)">2</text>
<text x="241.4" y="134.2">R0402A</text>
<text x="248.4" y="137.7" transform="rotate(-90 248.4 137.7)">2</text>
<text x="251.5" y="134.2">R0402A</text>
<text x="223" y="142.8" transform="rotate(-90 223 142.8)">2</text>
<text x="226.1" y="139.3">R0402A</text>
<text x="238.3" y="143" transform="rotate(-90 238.3 143)">3</text>
<text x="139" y="146.8">E2</text>
<text x="139" y="149.4">D1</text>
<text x="139" y="151.9">F2</text>
<text x="139" y="154.4">F1</text>
<text x="223" y="153.2" transform="rotate(-90 223 153.2)">1</text>
<text x="228.1" y="151.9">1</text>
<text x="139" y="159.5">E3</text>
<text x="226.1" y="159.6">1%</text>
<text x="231.2" y="160.9">SOT-23</text>
<text x="238.3" y="158" transform="rotate(-90 238.3 158)">2</text>
<text x="139" y="164.6">E1</text>
<text x="188" y="164.5">SDIO_PER</text>
<text x="200.7" y="164.5">低电平时：</text>
<text x="223" y="165.6" transform="rotate(-90 223 165.6)">2</text>
<text x="226.1" y="162.1">R0402A</text>
<text x="139" y="169.7">D2</text>
<text x="188" y="169">Q4截止。</text>
<text x="188" y="171.3">U14电压输出 = 0.8*（1+R129/R130）=0.8*(1+124K/100K) = 1.792V</text>
<text x="139" y="174.8">F3</text>
<text x="188" y="175.9">SDIO_PER</text>
<text x="200.7" y="175.9">高电平时：</text>
<text x="139" y="184.9">H6</text>
<text x="160.1" y="182.2">VCCIO_WL_EXT</text>
<text x="188" y="180.5">Q4栅极由 SDIO_PER 电阻分压，Q4导通。</text>
<text x="188" y="182.8">U20电压输出 = 0.8*（1+R129/(R130并联R131)）=0.8*(1+124K/(100K并联66.5K)) = 3.283V</text>
<text x="146.8" y="191.3" transform="rotate(-90 146.8 191.3)">1</text>
<text x="162.6" y="186">VCC_IO</text>
<text x="203" y="191.6">Title</text>
<text x="210.6" y="191.6">MKS PI</text>
<text x="230.9" y="191.4">Makerbase</text>
<text x="17.8" y="197.4">TFBGA395L-14X14mmA</text>
<text x="149.9" y="195.2">X5R</text>
<text x="149.9" y="197.7">10V</text>
<text x="230.9" y="193.7">FaceBooK : https://www.facebook.com/Makerbase.mks/</text>
<text x="230.9" y="196">Github : https://github.com/makerbase-mks</text>
<text x="146.8" y="198.7" transform="rotate(-90 146.8 198.7)">2</text>
<text x="203" y="199.2">Size</text>
<text x="205.5" y="201.8">A4</text>
<text x="213.2" y="199.2">Document Number</text>
<text x="213.2" y="201.8">07_RK3328 eMMC Controler/TF</text>
<text x="281.7" y="201.8">V1.1_001</text>
<text x="286.8" y="199.2">Rev</text>
<text x="203" y="206.8">Date:</text>
<text x="216.2" y="206.8">Monday, June 27, 2022</text>
<text x="253.8" y="206.8">Sheet</text>
<text x="266.5" y="206.8">7</text>
<text x="274.1" y="206.8">of</text>
<text x="281.7" y="206.8">18</text>
</g>
<g font-size="2.3" fill="#004080">
<text x="41.9" y="21.4">GPIO2_D4/EMMC_D1_u</text>
<text x="41.9" y="24">GPIO2_D5/EMMC_D2_u</text>
<text x="42" y="18.9">GPIO0_A7/EMMC_D0_u</text>
<text x="41.9" y="26.5">GPIO2_D6/EMMC_D3_u</text>
<text x="41.9" y="29">GPIO2_D7/EMMC_D4_u</text>
<text x="143.6" y="26.5">1</text>
<text x="143.6" y="29">3</text>
<text x="151" y="26.7" transform="rotate(-90 151 26.7)">22</text>
<text x="155" y="26.5">2</text>
<text x="155" y="29">4</text>
<text x="41.9" y="31.6">GPIO3_C0/EMMC_D5_u</text>
<text x="41.9" y="34.1">GPIO3_C1/EMMC_D6_u</text>
<text x="143.6" y="31.6">5</text>
<text x="143.6" y="34.1">7</text>
<text x="155" y="31.6">6</text>
<text x="155" y="34.1">8</text>
<text x="39.6" y="41.7">GPIO3_C3/EMMC_CMD_u</text>
<text x="41.9" y="36.7">GPIO3_C2/EMMC_D7_u</text>
<text x="143.6" y="36.7">9</text>
<text x="143.6" y="39.2">11</text>
<text x="143.6" y="41.7">13</text>
<text x="153.7" y="36.7">10</text>
<text x="153.7" y="39.2">12</text>
<text x="153.7" y="41.7">14</text>
<text x="35.5" y="46.8">GPIO3_C5/EMMC_CLKOUT_u</text>
<text x="143.6" y="44.3">15</text>
<text x="143.6" y="46.8">17</text>
<text x="153.7" y="44.3">16</text>
<text x="153.7" y="46.8">18</text>
<text x="36.1" y="51.9">GPIO3_C6/EMMC_PWREN_d</text>
<text x="143.6" y="49.4">19</text>
<text x="151" y="49.6" transform="rotate(-90 151 49.6)">21</text>
<text x="153.7" y="49.4">20</text>
<text x="58.8" y="62.1">VCCIO2</text>
<text x="22.4" y="87.5">GPIO1_A0/SDMMC0_D0/UART2_TX_M0_u</text>
<text x="22.1" y="90">GPIO1_A1/SDMMC0_D1/UART2_RX_M0_u</text>
<text x="26.5" y="95.1">GPIO1_A3/SDMMC0_D3/JTAG_TMS_u</text>
<text x="26.8" y="92.5">GPIO1_A2/SDMMC0_D2/JTAG_TCK_u</text>
<text x="36.8" y="100.2">GPIO1_A4/SDMMC0_CMD_u</text>
<text x="24" y="105.2">GPIO1_A6/SDMMC0_CLK/TEST_CLK0_d</text>
<text x="35.8" y="110.3">GPIO1_A5/SDMMC0_DETN_u</text>
<text x="222.3" y="112.9">VIN</text>
<text x="228.7" y="112.9">VOUT</text>
<text x="222.3" y="117.9">GND</text>
<text x="58.8" y="120.5">VCCIO3</text>
<text x="222.3" y="123">EN</text>
<text x="230.7" y="123">ADJ</text>
<text x="51.3" y="148.4">GPIO3_A4/TSP_D0/CIF_D0/SDMMC0EXT_D0/UART1_TX/USB3PHY_DEBUG4_u</text>
<text x="47.9" y="151">GPIO3_A5/TSP_D1/CIF_D1/SDMMC0EXT_D1/UART1_RTSN/USB3PHY_DEBUG5_u</text>
<text x="51" y="153.5">GPIO3_A6/TSP_D2/CIF_D2/SDMMC0EXT_D2/UART1_RX/USB3PHY_DEBUG6_u</text>
<text x="21.2" y="161.1">GPIO3_A0/TSP_VALID/CIF_VSYNC/SDMMC0EXT_CMD/SPI_CLK_M2/USB3PHY_DEBUG1/I2S2_SCLK_M1_u</text>
<text x="47.9" y="156">GPIO3_A7/TSP_D3/CIF_D3/SDMMC0EXT_D3/UART1_CTSN/USB3PHY_DEBUG7_u</text>
<text x="27" y="166.2">GPIO3_A2/TSP_CLK/CIF_CLKIN/SDMMC0EXT_CLK/SPI_RXD_M2/USB3PHY_DEBUG3/I2S2_SDI_M1_d</text>
<text x="26.1" y="171.3">GPIO3_A1/TSP_FAIL/CIF_HREF/SDMMC0EXT_DET/SPI_TXD_M2/USB3PHY_DEBUG2/I2S2_SDO_M1_u</text>
<text x="23.7" y="176.4">GPIO3_B0/TSP_D4/CIF_D4/SPI_CSN0_M2/I2S2_LRCK_TX_M1/USB3PHY_DEBUG8/I2S2_LRCK_RX_M1_d</text>
<text x="127.4" y="186.5">VCCIO6</text>
</g>
<g font-size="2.3" fill="#f00">
<text x="91.5" y="18.4">EMMC_D0</text>
<text x="91.5" y="20.9">EMMC_D1</text>
<text x="91.5" y="23.5">EMMC_D2</text>
<text x="91.5" y="26">EMMC_D3</text>
<text x="91.5" y="28.5">EMMC_D4</text>
<text x="113.3" y="26">EMMC_D0</text>
<text x="113.3" y="28.5">EMMC_D2</text>
<text x="175.3" y="26">EMMC_D1</text>
<text x="175.3" y="28.5">EMMC_D3</text>
<text x="91.5" y="31.1">EMMC_D5</text>
<text x="91.5" y="33.6">EMMC_D6</text>
<text x="113.3" y="31.1">EMMC_D4</text>
<text x="113.3" y="33.6">EMMC_D6</text>
<text x="175.3" y="31.1">EMMC_D5</text>
<text x="175.3" y="33.6">EMMC_D7</text>
<text x="91.5" y="36.2">EMMC_D7</text>
<text x="91.5" y="41.2">EMMC_CMD</text>
<text x="111" y="38.7">EMMC_CMD</text>
<text x="175.3" y="38.7">EMMC_CLK</text>
<text x="91.5" y="46.3">EMMC_CLK</text>
<text x="110.8" y="46.3">EMMC_RST</text>
<text x="92.5" y="51.4">EMMC_RST</text>
<text x="94" y="89.5">SDMMC0_D1</text>
<text x="94" y="87">SDMMC0_D0</text>
<text x="94" y="92">SDMMC0_D2/JTAG_TCK</text>
<text x="94" y="94.6">SDMMC0_D3/JTAG_TMS</text>
<text x="94" y="99.7">SDMMC0_CMD</text>
<text x="94" y="104.7">SDMMC0_CLK</text>
<text x="94" y="109.8">SDMMC0_DET</text>
<text x="114.3" y="111.1">Note:</text>
<text x="114.3" y="113.4">SDMMC0 support SD Boot，Max 150MHz</text>
<text x="114.3" y="115.7">SDMMC0EXT does not support SD Boot，Max 100MHz</text>
<text x="114.3" y="121.3">In gigabit Ethernet requirements:</text>
<text x="114.3" y="123.6">If requiring high performance WIFI, WIFI SDIO</text>
<text x="114.3" y="125.9">connects to SDMMC0 port, causing without</text>
<text x="114.3" y="128.1">supporting SD Boot .</text>
<text x="114.3" y="130.4">And SDMMC0EXT connects to SD Card</text>
<text x="206.6" y="130.1">SDIO_PER</text>
<text x="162.6" y="147.9">TFT_RESET</text>
<text x="162.6" y="155.5">TOUCH_CS</text>
<text x="162.6" y="150.5">TFT_BKL</text>
<text x="162.6" y="153">TFT_RS</text>
<text x="162.6" y="160.6">TFT_SCK</text>
<text x="162.6" y="165.7">TFT_MISO</text>
<text x="162.6" y="170.8">TFT_MOSI</text>
<text x="162.6" y="175.9">TFT_CS</text>
</g>
<g font-size="1.8">
<text x="31.8" y="1.9">5</text>
<text x="90.1" y="1.9">4</text>
<text x="148.5" y="1.9">3</text>
<text x="206.8" y="1.9">2</text>
<text x="265.2" y="1.9">1</text>
<text x=".7" y="29.8">D</text>
<text x="295.1" y="29.8">D</text>
<text x=".7" y="80.9">C</text>
<text x="295.1" y="80.9">C</text>
<text x=".7" y="132.1">B</text>
<text x="295.1" y="132.1">B</text>
<text x=".7" y="183.3">A</text>
<text x="295.1" y="183.3">A</text>
<text x="31.8" y="209.2">5</text>
<text x="90.1" y="209.2">4</text>
<text x="148.5" y="209.2">3</text>
<text x="206.8" y="209.2">2</text>
<text x="265.2" y="209.2">1</text>
</g>
</svg>
